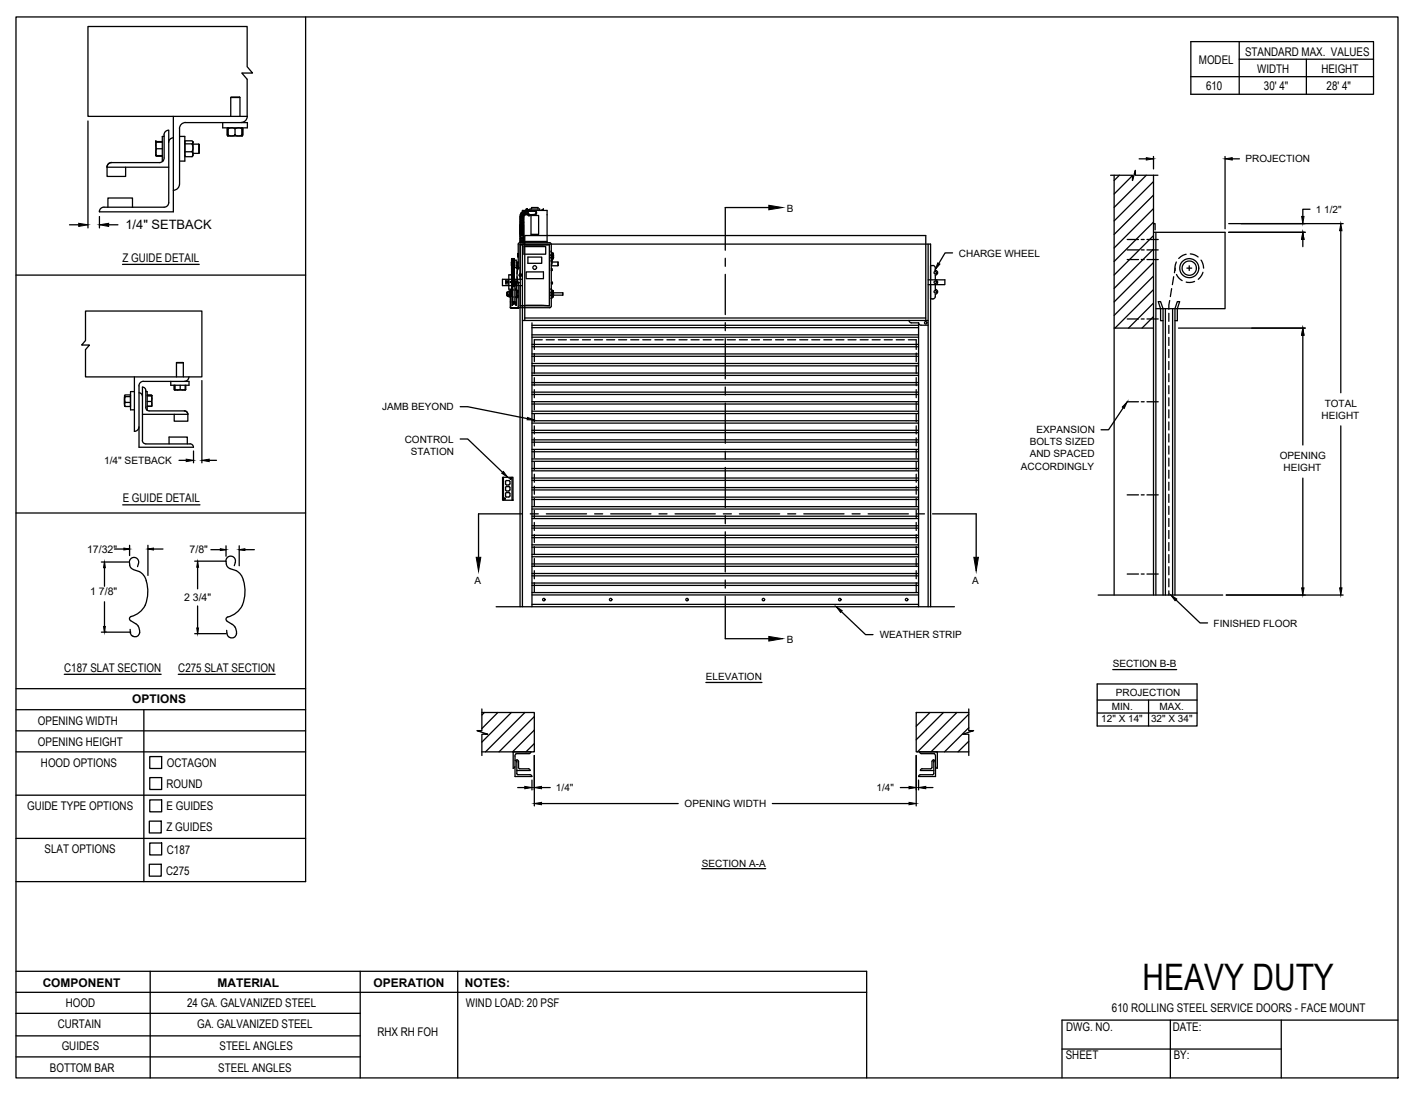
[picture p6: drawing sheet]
<svg xmlns="http://www.w3.org/2000/svg" width="279mm" height="216mm" viewBox="0 0 279 216" stroke-linecap="round" stroke-linejoin="round" font-family="sans-serif">
<!-- layer: ANNOTATIONS -->
<g fill="none" stroke="#000" stroke-width=".25">
<path d="M17.4 23.9v21.1M224.8 31.3h1.4M227.6 30.9v2.4M241.7 30.9v14.2M243.1 31.3h1.5M13.7 44.4h1.8M19.6 42.7v2.3M21.4 44.4h1.9M188 49.9h-1.5l-1.2 2.1M242.4 45.8h15.1M242.4 44.1h22.6M257.1 47.3v1.4"/>
<path d="M258.5 41.3h-1.4v1.4M264.6 45.5v32M39.8 75.1v16.2M232.5 64.7h25M257.1 66.2v21.6M35.3 90.8h1.4M38.2 89v2.3M41.3 90.8h1.4M90.8 80.3h1.5l11.8 2.3M90.8 86.6h1.5l6.9 6.6M221.6 80.5l-2.9 4.3h-1.4M257.1 94.4v21.6"/>
<path d="M264.6 84.1v31.9M20 110.9h5.4M20.6 110.9v4.8M20.6 118.8v6M22.6 108.4h3M25.6 107.6v2M29.2 107.6v6M29.2 108.4h3M38.4 110.7h6.2M39 110.7v5.5M39 119.6v5.5M41.6 108.5h3"/>
<path d="M44.6 107.7v2.1M47.2 107.7v4M47.2 108.5h3M232 118.4l4.8 4.5h1.5M242 117.4h23M20 124.8h5.8M38.4 125.1h6.2M139.3 134.7h11M166 120.7l4.8 4.5h1.5M216.5 135h19.7v8.3h-19.7zM216.5 138.2h19.7M219.6 132.1h12.6"/>
<path d="M226.6 138.2v5.1M102.2 155.4h1.3M105 153.9v2M105.4 149.1v9.9M106.8 155.4h1.8M106.8 158.6h27M152.4 158.6h27M177.7 155.4h1.7M180.8 149.1v9.9M181.3 153.9v2M182.7 155.4h1.4M216.5 140.7h19.7"/>
<path d="M138.5 171.4h12.6"/>
</g>
<!-- layer: RHX LH F.O.H. -->
<g fill="none" stroke="#000" stroke-width=".25">
<path d="M219.1 34.6h4.4v1l.5-2v1h4.5M219.8 34.6v82.8M220.9 34.6l-1.1 1M223.5 34.6l-3.7 3.7M224 34.1l-.2 .2M226.2 34.6l-6.4 6.3M227.6 35.8l-7.8 7.8M227.6 38.5l-7.8 7.8M227.6 34.6v82.8M99.8 55.6h.6M99.8 55.8h.6M100 57.8v.5"/>
<path d="M100 57.8h.1M100 58.3h.1M100.2 58.4h.1M100.2 58.3l.1 .1M100.2 58.4h.1zM100.3 58.4h.1M100.4 58.4h.1M100.4 55.3h-.6v.7h.6M100.5 57.6h-.4v.8h.4M100.5 57.4v1.2h.2M100.5 57.4h.2M100.5 57.4v1.2"/>
<path d="M100.6 54.3h-.2v2.8h.6M100.7 55.6h.1v.1h-.1zM100.7 59.6h.1M100.8 57.6v.9M100.8 58.5h.1M100.8 57.6h.1M100.8 54.2h-.2M100.8 54.3h.1M100.9 57.9v.2M100.9 57.6h.1M100.9 58.4h.1M100.9 51.8h.2v.2v-.1"/>
<path d="M100.9 51.1l.2 .2M100.9 52.9h.1M100.9 52.2h.1M100.9 52.1h.1M100.9 52.6h.1M100.9 51.5h.1M100.9 51.4h.1M100.9 53h.6M100.9 52.7h.1M100.9 52.8h.1M100.9 51.3h.1M100.9 53.3h.6"/>
<path d="M100.9 53.7h.6M100.9 53.6h.1M100.9 53.9h.6M100.9 53.9h.1M100.9 54h.1M100.9 51.7h.1M100.9 55.1l.1 .1M100.9 57.3h.1M100.9 57.4h.1M100.9 53h.1M100.9 53.7h.1M101 52.3l.1 .2h-.2"/>
<path d="M101 51.4l.1 .2M101 51.7l-.1 .8v-.3M101 52.7h.4v.2M101 51.3h.5M101 57.6v-6.6h.5v8.5M101 52.5v.7M101 51.1l-.1 1.1M101 53.2v.2M101 57.4h.1M101 57.5h.1M101 57.3h.1M101 55.9h.1"/>
<path d="M101 56.3h.1M101 56.6h.1M101 56.8h.1M101 57h.1M101 57.6h.1M101 58.4v.1M101 58.4h.1M101 58.5h.1M101 56l-.1 .2 .1-.1M101 56.2l-.1 .2M101 56.5v.1M101 56.7v.2"/>
<path d="M101 56.9l-.1 .2M101 57.2h-.1l.1 .4M101.1 55.8l-.1 4.4 .1-4.4v.3M101.1 52.7l-.1 .2M101.1 53l-.1 .1M101.1 53.3l-.1 .1M101.1 53.5l-.1 .1M101.1 53.7l-.1 .1M101.1 53.9l-.1 .1M101.1 54.2l-.1 .1M101.1 54.4l-.1 .1M101.1 54.6l-.2 .2v-.2h.6"/>
<path d="M101.1 54.9l-.1 .1M101.1 55.1l-.1 .1M101.1 55.3l-.1 .1M101.1 55.5l-.1 .1M101.1 51.9h.1M101.1 52.4h.3M101.1 52.7h.1M101.1 55.9h.2v.4M101.1 52.4h.1M101.1 51.6h.1M101.1 52.7l.2 .1M101.1 56.2l.2 .2"/>
<path d="M101.1 51.9v.1M101.1 52.3v.1M101.1 53l.2 .1zM101.1 57.2h.1M101.1 59.9v.1M101.1 56.1v.1M101.2 51.8h.1M101.2 53.1h.1M101.2 58.6h.1M101.2 51.8l-.1 .1M101.2 52.8h.1M101.2 57.2l.1 .1"/>
<path d="M101.3 58.6l-.2 .1M101.3 60l-.2 .2M101.3 51.8v.1M101.3 52.3h-.1M101.3 52.3v.1M101.3 53.1h.1M101.3 53h.1M101.3 56h.2M101.3 59.5l-.2 .2M101.3 51.9v.1M101.3 52.7v.1M101.3 52.3h.1"/>
<path d="M101.3 52.4h.1M101.3 51.6h.1M101.3 59.8v.2M101.3 51.9h.1M101.3 52.7h.1M101.3 56.4h.1M101.4 59.6h-.1M101.4 51.8v.2h-.4M101.4 51.4v.2h-.5M101.4 59.7l-.1 .1M101.4 56.4l.1 .1M101.4 51.2v.1"/>
<path d="M101.4 52.3v.2M101.4 53v.1M101.4 53.3v.1M101.4 53.5v.1M101.4 53.7v.1M101.4 53.9v.1M101.4 54.2v.1M101.4 54.4v.1M101.4 54.6v.1M101.4 54.9v.1M101.4 55.1v.1M101.4 55.3v.1"/>
<path d="M101.4 55.5v.1M101.4 55.8v.1M101.4 56v.1M101.4 56.2v.1M101.5 59.5v.1M101.5 56.5h.1M101.5 59.6h-.1M101.5 59.5l-.1 .1M101.5 56.4v.1M101.5 59.6h.1M101.5 51.4h.4v1.4h-.4M101.5 52.9h.1"/>
<path d="M101.5 52.2h.1M101.5 52.1h.1M101.5 51.8h.1M101.5 51.7h.1M101.5 52.6h.1M101.5 52.5h.1M101.5 51.5h.1M101.5 52.8h.1M101.5 51.3h.1M101.5 51.1h.1M101.5 53.2h.1M101.5 53.4h.1"/>
<path d="M101.5 53.6h.1M101.5 53.9h.1M101.5 54.1h.1M101.5 54h.1M101.5 54.3h.1M101.5 54.5h.1M101.5 54.8h.1M101.5 55h.1M101.5 55.2h.1M101.5 55.5h.1M101.5 55.7h.1M101.5 55.9h.1"/>
<path d="M101.5 56.2h.1M101.5 53h.1M101.5 53.7h.1M101.5 54.4h.1M101.5 56.4h.1M101.5 55.3h.5M101.5 55.8h.7M101.5 53.5h-.6l.1 .6M101.5 54.2h-.6l.1 .1M101.5 54.4h-.6l.1 .1M101.5 54.9h-.6l.1 .1M101.5 55.3h-.6l.1 .2"/>
<path d="M101.5 55.8h-.6l.1 .1M101.5 56.2h-.2l.1 .2M101.5 56h.1M101.6 59.7v.1M101.6 56.2l-.1 .3M101.6 59.8v.2M101.6 59.5l.2 .2M101.6 56v.3M101.6 58.6h.1M101.7 57.2l-.1 .1M101.7 57.2h.1M101.7 58.6l.1 .1"/>
<path d="M101.8 56.2l-.2 .2M101.8 59.9v.1M101.8 56.1v.1M101.8 55.9l-.2 .1M101.8 56.2h.1M101.8 55.8l.1 4.4-.3-.2M101.8 55.8v.3M101.8 55.8v4.4M101.9 51.7h.4M101.9 52.5h.1M101.9 57.3h.1v1.5h-.1M101.9 56h.4"/>
<path d="M102 52.9h.2zM102 58.7h.1M102 57.3h.2zM102 58.3h.2M102 57.8h.2M102 57.6h.3M102 57.4h.3M102 58.7h.2M102 54.6l.1 .8M102 52.9l.1-1.1 .1 1.1h-.2M102 52.9v1.1M102.1 51.8h.2"/>
<path d="M102.2 53h.1M102.2 53l.1-.2-.3 1.5 .3 1.5M102.2 58.7h-.2M102.2 52.9v.3M102.2 57.3v.1M102.2 57.6v.2M102.2 58.3v.4M102.2 51.9h.1M102.2 58.4h.1M102.2 58.6h.1M102.2 57.8h.1M102.2 58.3h.1"/>
<path d="M102.2 52.5h.1M102.2 50.5h.1M102.2 50.2h.1M102.2 55.6h-1.3l.1 .1M102.2 50.7h.1M102.2 52.8h.1M102.2 52.9h.1M102.2 50.1v.6l.1-.2M102.2 53v.1M102.2 52.8v.1M102.2 50.1v.1M102.3 50.2l-.1 .3"/>
<path d="M102.3 52.8l.3 .1M102.6 55.8h-.3v4.7l.1 .2h6.2l.2-.3v-2M102.6 54.3h.2M102.6 54.3h.1M102.6 54.3l.1-.1 .1 .1M102.6 55.1v-6.9h81v7M102.6 56.4v63.3M102.6 48.3l2.9 .1 2.9-.1M102.6 54.1l-.2 .2 .2 .2M102.6 46.4l.6-.1 .1 .3a.35 .35 0 0 0-.3-.3 .35 .35 0 0 0-.4 .3zM102.6 46.4a.35 .35 0 0 1 .4-.3 .35 .35 0 0 1 .3 .3M102.6 46.2a.35 .35 0 0 1 .4-.3 .35 .35 0 0 1 .3 .3"/>
<path d="M102.6 46a.35 .35 0 0 1 .4-.3 .35 .35 0 0 1 .3 .3M102.6 45.1a.35 .35 0 0 1 .4-.4 .35 .35 0 0 1 .3 .4M102.6 44.9a.35 .35 0 0 1 .4-.4 .35 .35 0 0 1 .3 .4M102.6 44.7a.35 .35 0 0 1 .4-.4 .35 .35 0 0 1 .3 .4M102.6 43.9l.1 .1M102.6 47.1v.1M102.6 47.8v.1M102.6 47.3v.1M102.6 47.5v.1M102.6 43.1v.1M102.6 42.9v.1M102.6 43.4v.1"/>
<path d="M102.6 43.6v.2M102.6 42.7v.1M102.7 47.9h.1M102.7 46.8a.33 .33 0 0 1 .3-.3 .33 .33 0 0 1 .3 .3M102.7 45.8h-.1a.35 .35 0 0 1 .4-.3 .35 .35 0 0 1 .3 .3M102.7 45.6h-.1a.35 .35 0 0 1 .4-.3 .35 .35 0 0 1 .3 .3M102.7 45.4h-.1a.35 .35 0 0 1 .4-.3 .35 .35 0 0 1 .3 .3M102.7 45.2l-.1 .1a.35 .35 0 0 1 .4-.4 .35 .35 0 0 1 .3 .4M102.7 44.4l-.1 .1a.35 .35 0 0 1 .4-.4 .35 .35 0 0 1 .3 .4M102.7 44.3l-.1-.1a.37 .37 0 0 1 .4-.2 .37 .37 0 0 1 .3 .3M102.7 54.6h.1M102.7 54.1h.1"/>
<path d="M102.7 46.9h.6M102.7 46.8a.33 .33 0 0 1 .3-.2 .33 .33 0 0 1 .3 .2M102.7 46.3h.1M102.7 46.3a.36 .36 0 0 1 .3-.2 .36 .36 0 0 1 .3 .3M102.7 46.1h.1M102.7 46.1a.36 .36 0 0 1 .3-.1 .36 .36 0 0 1 .3 .2M102.7 46h.1M102.7 46a.38 .38 0 0 1 .6 0M102.7 45.8h.1M102.7 45.8a.36 .36 0 0 1 .3-.2 .36 .36 0 0 1 .3 .2M102.7 45.6h.1M102.7 45.6a.36 .36 0 0 1 .3-.2 .36 .36 0 0 1 .3 .2"/>
<path d="M102.7 45.4h.1M102.7 45.4a.36 .36 0 0 1 .3-.2 .36 .36 0 0 1 .3 .2M102.7 45.2h.1M102.7 45.2a.36 .36 0 0 1 .3-.2 .36 .36 0 0 1 .3 .2M102.7 45h.1M102.7 45a.36 .36 0 0 1 .3-.2 .36 .36 0 0 1 .3 .2M102.7 44.8h.1M102.7 44.8a.36 .36 0 0 1 .3-.2 .36 .36 0 0 1 .3 .3M102.7 44.6h.1M102.7 44.6a.38 .38 0 0 1 .6 0M102.7 44.4h.1M102.7 44.4a.36 .36 0 0 1 .3-.2 .36 .36 0 0 1 .3 .3"/>
<path d="M102.7 43.9h.6M102.7 44h.6M102.7 42.8h.6M102.7 42.7h.6M102.7 42.8v.1M102.7 43v.2h.6v-.2M102.7 43.3v.1h.6v-.1M102.7 43.7v-.2h.6v.2M102.7 43.8v.1M102.7 44v.1M102.7 44.2v.1M102.7 44.8v.1"/>
<path d="M102.7 46.1v.1M102.7 46.3v.1M102.7 46.9v.2h.6v-.2M102.7 47.2v.1M102.7 47.4v.2M102.7 48.3v5.8M102.7 54.5v5.8M102.7 48.3h5.7M102.7 47.2h.6M102.7 47.4h.6M102.7 47.3h.6M102.7 47.6h5.3"/>
<path d="M102.7 47.6h.6M102.7 43.3h.6M102.7 42.9h.6M102.7 43h.6M102.7 43.7h.6M102.7 43.8h.6M102.7 42.4l-.1 .3M102.7 46.8v.2M102.7 42.4h.1M102.7 42.4l.6 .3M102.7 42.3v.1M102.7 42.4l.7 .2"/>
<path d="M102.8 54.3l-.2 .1M102.8 54.3h.1M102.8 42.1l-.1 .2M102.8 42.1h.1M102.8 42.1l.6 .4M102.9 42.1l.5 .4-.1 .1M103.1 41.9l-.3 .2M103.1 41.9h.1M103.1 41.9l.4 .5M103.1 48.2v71.5M103.1 55.1h-4v1.3h4M103.2 41.8l.2-.1 .2 .7"/>
<path d="M103.2 41.8l-.1 .1M103.2 41.8l.3 .6M103.2 46.8l.1 .2M103.3 44.2l-.5-.1-.1 .1M103.3 47.1v.1M103.3 47.8v.1M103.3 47.3v.1M103.3 47.5v.3h-.6v-.2M103.3 43.1v.1M103.3 42.9v.1M103.3 43.4v.1M103.3 43.6v.2"/>
<path d="M103.3 42.6v.1M103.3 42.7v.1M103.3 47.9h.1M103.3 43.9v.1M103.3 42.8v.1M103.3 43.8v.1M103.3 44v.1M103.3 44.6v.1M103.3 46h.1M103.3 47.2v.1M103.3 47.4v.2M103.4 48.7h4.3v1.5h-4.3z"/>
<path d="M103.4 42.4h.1M103.5 41.7h-.1M103.5 41.7l.2 .6M103.5 42.4h-.1M103.6 42.3l-.1 .1M103.7 42.3l-.1 .1M103.7 42.3h.1M103.7 41.7h.1M103.7 41.7h-.2M103.7 41.7v.6M103.8 42.3h.1M103.8 41.7h.1"/>
<path d="M103.8 41.5h.3M103.8 41.7v.6M103.8 53.7h3.4v1.3h-3.4zM103.8 41.4h.1M103.8 41.4h.3M103.9 42.3h.1M103.9 41.7h.1M103.9 41.4h.1M103.9 41.7v.6M104 41.4h.1M104 42.3h.2M104 41.7v.6"/>
<path d="M104.1 41.4h.1M104.1 41.4v.1M104.2 50.7h2.7v1.3h-2.7zM104.2 42.4h.1M104.2 41.6h.1M104.2 41.6v.8M104.2 42.4l.2 .2 .2-.2M104.2 41.6l.2-.2 .2 .2M104.2 41.5h-1.1v.3M104.3 42.4h.1M104.3 42.4l.1 .1M104.3 41.6h.1"/>
<path d="M104.3 42.4l.2 .1M104.3 42.3l.1 .2v-.2M104.4 42.5h.1M104.4 42.4l-.1 .1M104.4 41.6h-.1M104.4 41.5l-.1 .1M104.4 41.6h.1M104.4 42.4v.1M104.4 41.5h.1M104.4 42.4h.1M104.4 41.5v.1M104.4 41.7v-.3l-.1 .3h-.3"/>
<path d="M104.5 42.4l-.1 .1M104.5 42.4h.7M104.5 41.6h-.1M104.6 41.5h3.4v6.4M104.6 41.6l.6 .1M104.6 42.4h.2zM104.6 41.6l-.1 .1M104.6 41.5v-.2h1.9v.2M104.8 42.5h1.5v3.7h-1.5zM104.8 41.6l.7 .1a.35 .35 0 0 1 .4 .3 .35 .35 0 0 1-.4 .4M104.8 41.6l.7 .1a.31 .31 0 0 1 .3 .3 .31 .31 0 0 1-.3 .3l-.7 .1M104.9 41.3v-.3h1.3v.3"/>
<path d="M105.4 41.7a.37 .37 0 0 1 .5 .3 .37 .37 0 0 1-.4 .4M105.4 42.4h.1M105.5 42.4h-.7M105.6 41.7a.32 .32 0 0 1 .2 .3 .32 .32 0 0 1-.2 .3M106.9 41.5h.4M107 41.4h.1M107 41.4h.2M107.1 41.5h.1M107.2 41.4h.1M107.2 41.5h.1M107.2 41.4v.1M108.4 48.3v12"/>
<path d="M108.7 57.8h.1M108.7 50.8h.5zM108.7 57.8h.5M108.7 57.7h.5M108.7 58.4h.5M108.7 50.9h.5M108.7 50.3h.5M108.8 50.4h.4h-.4M108.8 57.1h.1M108.8 49.7h.1M108.8 57.8h.1M108.8 57.8h.2"/>
<path d="M108.8 50.8h.1M108.8 58.3h.1M108.8 50.4h.1M108.8 50.4h.2M108.8 57.1l.4 .6M108.8 58.9h.1M108.8 51.5h.1M108.8 50.3v-2.1l-.2-.3h-6.2l-.1 .3v4.6M108.8 53h.1M108.8 53.4h.1M108.8 55.7h.2M108.8 58.3h2.2"/>
<path d="M108.8 50.4v.4M108.8 50.9v6.8M108.8 57.8v.5M108.8 49.7l.4 .6M108.8 57.1l.3 .5M108.8 49.7l.3 .5M108.8 53.1h.1M108.8 52.5h1.3M108.9 53.1l-.1 .2M108.9 53v.4M108.9 53v.1M108.9 53.3v.1"/>
<path d="M108.9 58.3h.1M108.9 50.7v.1M108.9 58.2v.1M108.9 50.5v.3v-.3M108.9 57.9l.1 .4M108.9 50.7l.1 .1M108.9 57.3h.2M108.9 51.3v.7l-.1 .3M108.9 51.7h1.2v.8v-.8M108.9 58.7h.2zM108.9 50.8h.1M108.9 50.4v.1"/>
<path d="M108.9 57.8v.1M109 50.4l-.1 .1M109 57.8l-.1 .1M109 55.7v.3h-.2M109 55.7v.3M109 58.3h-.2M109 50.8h.1M109 57.8h.1M109.1 57.3v.2M109.1 58.5v.2M109.1 57.6h.1M109.1 50.2h.1"/>
<path d="M109.1 58.4h.1M109.1 57.6l.1 .1M109.1 57.8h-.1M109.1 50.4h-.1M109.2 58.3h-.4M109.2 51l-.4 .5M109.2 58.5l-.4 .4M109.2 57.6h.1M109.2 50.2h.1M109.2 51h-.1M109.2 58.4h-.1M109.2 50.3h.1"/>
<path d="M109.2 58.4h.1M109.2 50.9h.1M109.2 50.3v.6M109.2 57.7v.7M109.2 57.8h1.8M109.2 58.4l-.4 .5M109.2 50.9l-.4 .6M111 57.8h.1M111 57.8v.5M111 58.2v.1M183.1 55.2h3.3v1h-3.3M183.1 48.2v71.5"/>
<path d="M183.6 52.4l.7 .1 .2 .1v.7a.48 .48 0 0 1 .5 .5 .48 .48 0 0 1-.4 .5l-.1 .9a.48 .48 0 0 1 .5 .5 .48 .48 0 0 1-.4 .5l-.1 .9a.48 .48 0 0 1 .5 .5 .48 .48 0 0 1-.4 .5l-.1 .7-.2 .1-.7 .1zM183.6 56.2v63.5M222.4 47.3h2.2M222.4 49.3h2.2M222.4 51.2h2.2M225.2 47.3h.6M225.2 49.3h.6M225.2 51.2h.6M226.3 47.3h2.2M226.3 49.3h2.2M226.3 51.2h2.2M227.6 45.8h14.1v15.1h-13.6"/>
<path d="M227.6 44.1h.3v1.3M227.6 41.2l-7.8 7.7M227.6 43.8l-7.8 7.8M227.6 46.5l-7.8 7.8M227.6 49.1l-7.8 7.8M227.6 51.8l-7.8 7.8M227.6 54.5l-7.8 7.8M227.6 57.2l-7.6 7.5M227.6 59.8l-4.9 4.9M228.1 45.8v71.6M230.8 59.3l-.2 1.7M231.2 57l-.3 1.5"/>
<path d="M231.6 54.6l-.3 1.6M231.9 52.9l-.2 .9M232.1 51.7l-.3 1 .1 .7M232.1 54.2l.5 .7 .7 .5M234 50.2l-.6 .2-.8 .6M234.2 52.9h.9M234.7 52.5v.9M234.9 50.1l.8 .2 .7 .4M235.7 55.5l-.9 .3-.7-.1M237 51.3l.3 .7 .2 .9M237.4 53.7l-.3 .6-.7 .8M100.8 60.7h.1"/>
<path d="M100.8 60.7l-.1-3.5v3.5l.1 .1M100.9 60.8h1.4l-1.4 .1M102.6 60.3l2.9-.1 2.9 .1M102.7 60.3h5.7M103.1 63.2h80M103.5 63.2v-16.7h79.2v16.7M103.5 62.8h79.2M105 63.7v56M105 64.2h76.3M105 79.3h76.3M105 79.7h76.3M105 77.9h76.3"/>
<path d="M105 77.4h76.3M105 76h76.3M105 75.5h76.3M105 74.1h76.3M105 73.6h76.3M105 72.2h76.3M105 71.7h76.3M105 70.3h76.3M105 69.9h76.3M105 68.4h76.3M105 68h76.3M105 66.5h76.3"/>
<path d="M105 66.1h76.3M105 64.7h76.3M105.4 69.8v1.6M105.4 72.1v1.6M105.4 74.5v1.6M105.4 76.9v1.6M105.4 79.3v1.6M107 67.1h-1.6v1.9M107.8 67.1h1.6M110.2 67.1h1.6M112.5 67.1h1.6M114.9 67.1h1.6"/>
<path d="M117.3 67.1h1.6M119.7 67.1h1.6M122.1 67.1h1.6M124.5 67.1h1.5M126.8 67.1h1.6M129.2 67.1h1.6M131.6 67.1h1.6M134 67.1h1.6M136.4 67.1h1.5M138.7 67.1h1.6M141.1 67.1h1.6M143.5 67.1h1.6"/>
<path d="M145.9 67.1h1.6M148.3 67.1h1.6M150.6 67.1h1.6M153 67.1h1.6M155.4 67.1h1.6M157.8 67.1h1.6M160.2 67.1h1.6M162.6 67.1h1.5M164.9 67.1h1.6M167.3 67.1h1.6M169.7 67.1h1.6M172.1 67.1h1.6"/>
<path d="M174.5 67.1h1.6M176.8 67.1h1.6M179.2 67.1h1.6v1.9M179.4 63.2l.2 .4 .2 .1h1.5v56M180.8 69.8v1.6M180.8 72.1v1.6M180.8 74.5v1.6M180.8 76.9v1.6M180.8 79.3v1.6M181.3 63.7l.2 .4 .2 .1h1.4M219.8 64.7h7.8M222.4 62.9h2.2"/>
<path d="M222.4 79.3h2.2M225.2 62.9h.6M225.2 79.3h.6M226.3 62.9h2.2M226.3 79.3h2.2M227.6 62.5l-2.3 2.2M229.5 63.3h-.5v-2.4l-.5-1.4h.5l.5 1.4v56.5M230 60.9v56.5M230.6 61.8v1.6M230.6 64.2v1.6M230.6 66.6v1.6M230.6 69v1.6"/>
<path d="M230.6 71.4v1.5M230.6 73.7v1.6M230.6 76.1v1.6M230.6 78.5v1.6M231.4 60.9v56.5M231.8 63.3h.5v-2.4l.5-1.4h-.5l-.5 1.4v56.5M99.2 94.2h2v4.5h-2zM99.3 94.2v4.5M99.5 98.4h.1M99.6 98.3v.2zM99.6 98.4h.1M99.7 98.4h.1"/>
<path d="M99.7 95.5l.3 .2M99.7 96.7l.3 .2M100 94.8l-.3 .2 .1 .5M100 96l-.3 .2 .1 .5M100 97.2l-.3 .2 .1 .6 .2 .1M100 94.8h.4M100 96h.4M100 97.2h.4M100.4 94.8l.2 .2M100.4 96l.2 .2M100.4 97.2l.2 .2M100.6 95.5l-.2 .2h-.4"/>
<path d="M100.6 96.7l-.2 .2h-.4M100.6 97.9l-.2 .2h-.4M100.6 95.1v.4M100.6 96.2v.5M100.6 97.4v.5M100.7 94.4v.1M100.7 94.5h.1M100.7 94.4h.1M100.8 94.6h.1M100.8 94.5h.1M100.8 94.4v.1M101 94.2v4.5"/>
<path d="M105 100h76.3M105 98.6h76.3M105 98.1h76.3M105 96.7h76.3M105 96.2h76.3M105 94.8h76.3M105 94.3h76.3M105 92.9h76.3M105 92.5h76.3M105 91h76.3M105 90.6h76.3M105 89.2h76.3"/>
<path d="M105 88.7h76.3M105 87.3h76.3M105 86.8h76.3M105 85.4h76.3M105 84.9h76.3M105 83.5h76.3M105 83h76.3M105 81.6h76.3M105 81.2h76.3M105.4 81.7v1.5M105.4 84.1v1.5M105.4 86.4v1.6"/>
<path d="M105.4 88.8v1.6M105.4 91.2v1.6M105.4 93.6v1.6M105.4 95.9v1.6M105.4 98.3v1.6M180.8 81.7v1.5M180.8 84.1v1.5M180.8 86.4v1.6M180.8 88.8v1.6M180.8 91.2v1.6M180.8 93.6v1.6M180.8 95.9v1.6"/>
<path d="M180.8 98.3v1.6M222.4 97.7h2.2M225.2 97.7h.6M226.3 97.7h2.2M230.6 80.9v1.6M230.6 83.3v1.6M230.6 85.6v1.6M230.6 88v1.6M230.6 90.4v1.6M230.6 92.8v1.6M230.6 95.2v1.6M230.6 97.6v1.5"/>
<path d="M230.6 99.9v1.6M97.9 119.7h90.4M105 119.3h76.3M105 117.4h76.3M105 116.9h76.3M105 115.5h76.3M105 115.1h76.3M105 113.6h76.3M105 113.2h76.3M105 111.8h76.3M105 111.3h76.3M105 109.9h76.3"/>
<path d="M105 109.4h76.3M105 108h76.3M105 107.5h76.3M105 106.1h76.3M105 105.6h76.3M105 104.2h76.3M105 103.8h76.3M105 102.3h76.3M105 101.9h76.3M105 100.5h76.3M105.4 100.7v1.6M105.4 103.1v1.6"/>
<path d="M105.4 105.5v1.6M105.4 107.9v1.6M105.4 110.2v1.6M105.4 112.6v1.6M105.4 115v1.9M180.8 100.7v1.6M180.8 103.1v1.6M180.8 105.5v1.6M180.8 107.9v1.6M180.8 110.2v1.6M180.8 112.6v1.6M180.8 115v1.9"/>
<path d="M216.7 117.4h24.6M222.4 113.3h2.2M225.2 113.3h.6M226.3 113.3h2.2M230.6 102.3v1.6M230.6 104.7v1.6M230.6 107.1v1.6M230.6 109.5v1.5M230.6 111.8v1.6M230.6 114.2v1.6M230.6 116.6v.8M95.1 139.9v4.3h-1l2.1 .7h-1.1v4.2"/>
<path d="M191.2 139.9v4.3h.9l-2.1 .7h1.2v4.2M94.7 144.2l-.2 .1M95.1 140.6h10.3v7.8h-10.3M95.6 140.6l-.5 .5M98.2 140.6l-3.1 3.2M100.9 140.6l-5.8 5.9M101.6 150.1l.4 .3M101.8 148.7l-.2 .5v4h3.4M101.9 148.7h2.5M102 152.6l.2 .3h2.4M102 152.1h2.6M102.3 151.5l.2 .2"/>
<path d="M102.3 151.5v-1.2l-.3-.4v2.8M102.6 151.7h1.7M103.6 140.6l-7.8 7.8M104.3 151.7l.3 .4M104.4 148.7l.4-.3h-3.5v3.2l.3-.3M104.6 152.9l.3 .3M105.4 141.4l-6.9 7M105.4 144.1l-4.3 4.3M105.4 146.7l-1.6 1.7M180.8 140.6v.1M181.4 148.4l.4 .3h2.6l.1 .2 .1 .3v4h-3.3M181.5 148.4h3.5v3.2l-.4-.3"/>
<path d="M181.6 152.9l-.3 .3M181.6 152.9h2.4M181.6 152.1h2.7M182 151.7l-.4 .4M182 151.7h1.7M183.5 140.6l-2.7 2.7M183.9 151.5l-.2 .2M183.9 151.5v-1.2l.3-.4 .1 2.8M184.3 152.6l-.3 .3M184.6 150.1l-.4 .3M186.2 140.6l-5.4 5.4M188.8 140.6l-7.8 7.8"/>
<path d="M191.2 140.6h-10.4v7.8h10.4M191.2 140.9l-7.5 7.5M191.2 143.6l-4.8 4.8M191.2 146.3l-2.2 2.1"/>
<circle cx="102.7" cy="54.3" r=".16"/>
<circle cx="102.7" cy="54.3" r=".24"/>
<circle cx="105.5" cy="52.8" r=".37"/>
<circle cx="184.5" cy="57.6" r=".24"/>
<circle cx="184.5" cy="53.8" r=".24"/>
<circle cx="184.5" cy="55.7" r=".24"/>
<circle cx="234.7" cy="52.9" r="1.41"/>
<circle cx="234.7" cy="52.9" r="1.88"/>
<circle cx="182.7" cy="63.7" r=".24"/>
<circle cx="99.6" cy="98.4" r=".1"/>
<circle cx="100.7" cy="94.5" r=".1"/>
<circle cx="107.3" cy="118.3" r=".24"/>
<circle cx="120.5" cy="118.3" r=".24"/>
<circle cx="135.6" cy="118.3" r=".24"/>
<circle cx="150.6" cy="118.3" r=".24"/>
<circle cx="165.7" cy="118.3" r=".24"/>
<circle cx="178.9" cy="118.3" r=".24"/>
</g>
<path d="M180.8 69.8h.1" fill="none" stroke="#000" stroke-width=".2"/>
<!-- layer: ANNOTATIONS -->
<g fill="#000" stroke="#000" stroke-width=".2">
<path d="M226.2 31.1l1.4 .2-1.4 .3zM241.7 31.3l1.4-.2v.5zM15.5 44.1l1.9 .3-1.9 .3zM19.6 44.4l1.8-.3v.6zM185 51.9l.5 .2-1 1.1zM257.1 45.8l.2 1.5h-.5zM256.8 42.7h.5l-.2 1.4zM264.6 44.1l.2 1.4h-.5zM257.1 64.7l.2 1.5h-.5zM36.7 90.6l1.5 .2-1.5 .3zM39.8 90.8l1.5-.2v.5zM99.3 93l.9 1.2-1.2-.8z"/>
<path d="M104.1 82.4l1.3 .5-1.4-.1zM222.4 79.3l-.6 1.3-.4-.3zM20.6 110.9l.2 1.1h-.4zM24.4 108.2l1.2 .2-1.2 .1zM29.2 108.4l1.1-.2v.3zM39 110.8l.2 1.2h-.4zM43.5 108.3l1.1 .2-1.1 .1zM47.2 108.5l1.1-.2v.3zM231 117.4l1.2 .8-.3 .4zM256.8 116h.5l-.2 1.4zM264.3 116h.5l-.2 1.4zM20.4 123.6h.4l-.2 1.2z"/>
<path d="M38.8 123.9h.4l-.2 1.2zM165 119.7l1.2 .8-.3 .4zM103.5 155.2l1.5 .2-1.5 .3zM105.4 155.4l1.4-.2v.5zM105.4 158.6l1.4-.3v.5zM179.4 155.2l1.4 .2-1.4 .3zM179.4 158.3l1.4 .3-1.4 .2zM181.3 155.4l1.4-.2v.5z"/>
</g>
<!-- layer: SECTION CUTS -->
<g fill="none" stroke="#000" stroke-width=".25">
<path d="M143.1 51v1.6M143.1 54.1v8M151.7 41h-8.6v8.4M143.1 63.7v1.6M143.1 66.8v8M143.1 76.4v1.6M143.1 79.5v8M143.1 89.1v1.6M143.1 92.2v8M103 101.4h-8.6v8.6M104.6 101.4h1.6M107.8 101.4h7.9"/>
<path d="M117.3 101.4h1.6M120.5 101.4h7.9M130 101.4h1.6M133.2 101.4h7.9M142.7 101.4h1.6M143.1 101.8v1.6M143.1 104.9v8M143.1 114.5v1.6M143.1 117.6v8.4h8.6M145.9 101.4h7.9M155.4 101.4h1.6M158.6 101.4h7.9"/>
<path d="M168.1 101.4h1.6M171.3 101.4h7.9M180.8 101.4h1.6M184 101.4h8.6v8.6"/>
</g>
<path d="M151.7 40.5l2.7 .5-2.7 .4zM94 110h.9l-.5 2.7zM192.2 110h.9l-.5 2.7zM151.7 125.6l2.7 .4-2.7 .5z" fill="#000" stroke="#000" stroke-width=".2"/>
<!-- layer: DETAILS -->
<g fill="none" stroke="#000" stroke-width=".25">
<path d="M17.4 5.2h31.4v8l1 1.2h-2.1l1.1 1.2v7.4h-31.4zM45.5 19.2h1.8v3.8M45.5 19.2v3.8M45.5 19.2h1.8M22 32.1a.92 .92 0 0 0-.9 .9h12.2M30.8 30.7h.1M30.8 28h.1M30.8 30.7h1.2M30.9 30.7h1.1M32 28h-1.2M32 27.9l-1.2 .1M32 29.4h-1.1l-.1 .6 .1 .7h1.1"/>
<path d="M32 28h-1.1l-.1 .7 .1 .7M32 28h-1.2v2.7h.1M32.4 26.6a.92 .92 0 0 1 .9-.9v14.3M32.4 26.6v4.6a.92 .92 0 0 1-.9 .9h-9.5a.88 .88 0 0 0-.9 .8v1.9h3.7v-1.8M32.4 26.9h-.4v4.9h.2M33.3 40a.92 .92 0 0 1-.9 .9M34.2 27.2a.92 .92 0 0 0-.9 .9M34.2 23v18.8h-14.6M35.4 26.9h1.1v4.9h-1.1M36.5 30.7h.1M36.5 28h.1M36.5 28.4h1.4l.2 .8-.2 .8h-1.4"/>
<path d="M37.9 28.4l.2-.3-.2-.3h-1.4v3.1h1.4l.2-.5-.2-.4M38 27.9l.1 .1v2.7l-.2 .2M38.1 28.4h1.1M38.1 30.3h1.1M39.2 28.4l.1 .1v1.7l-.1 .1M39.2 28.4v1.9M43.9 24.2v1h4.9v-1h-12.2a1.19 1.19 0 0 0-1.2 1.2v10.9a1.22 1.22 0 0 1-1.2 1.2M44.8 26.6l.2 .2M44.8 25.4l.2-.2v.2M44.9 26.6l.1 .2M44.9 25.4v1.3M45 26.6v.2"/>
<path d="M45 25.3l-.1 .1M45 25.4l.7-.2 .7 .2v1.2l-.7 .2-.7-.2zM45 26.6v.2h2.7M45 26.7v-1.4l-.1 .1 .1 1.3M46.4 25.4l.7-.2 .6 .2M46.4 26.6l.7 .2 .6-.2v-1.4l.1 1.6M47.7 26.6v.2M47.8 25.3l.1 .1-.1 1.4M47.8 25.3l.1 .1v1.2l-.1 .2M48.8 23a1.22 1.22 0 0 1-1.2 1.2M21.3 40.9v-1.8h4.8v1.8M32.4 40.9h-11.9a.92 .92 0 0 0-.9 .9"/>
<path d="M16.9 61.4h22.9v13h-22.9v-5.4l.8-.9h-1.6l.8-.9zM24.6 79.7h.1M24.6 78.4v.1M24.6 78v2.1l.1 .1M24.7 78.3l-.1-.2 .1-.2h1v2.3h-1l-.1-.4 .1-.4M25.7 78.3h-1l-.1 .5 .1 .6h1M25.7 78.1h.1M26.5 77.3h-.7v3.6h.7M26.5 74.4v10.7M27.4 77.5a.67 .67 0 0 1 .7 .7M28.3 75.2a.87 .87 0 0 0-.9 1v12.1h10.8a.63 .63 0 0 0-.7-.7h-8.7a.67 .67 0 0 1-.7-.7M28.3 75.3h9v.7h-3.6v-.7"/>
<path d="M28.8 77.3h.2v3.6h-.1M29 78.1h.9l.1 .6-.1 .5h-.9M29 78l1 .1M29.9 79.2v1h-.9M30 78.1h-.1M30 78.1v2l-1 .1M34.3 76v.9l.2 .1M34.4 76.9l.1 .1M34.5 76v1M34.5 76v.9l.5 .1 .6-.1v-.9M34.5 76.9l2 .1M34.8 71.6v2.8"/>
<path d="M34.8 71.6h1.4M36.2 71.6v2.8M36.5 76v.9h-.9M36.5 76.9v.1M36.7 76v.9h-.2M36.7 76.9l-.2 .1M37.3 74.4a.9 .9 0 0 1-.9 .9M25.7 80.1h.1M27.4 84.2a.9 .9 0 0 1-.9 .9M28.1 81.8h9M28.8 80.4a.67 .67 0 0 0 .6 .7h7a.65 .65 0 0 1 .7 .6v1.4h-2.7v-1.3M28.8 80.4v-3.3a.67 .67 0 0 0-.7-.7v10.5"/>
<path d="M30 80.1l-.1 .1M33.4 87.6v-1.3h3.6v1.3M36.4 81.1a.67 .67 0 0 1 .6 .7M25.6 111.5a1.07 1.07 0 0 0 .7 .9M26.3 112.4l1.2 .4M27.3 111.2a.92 .92 0 0 0-.8-1.2 .92 .92 0 0 0-1 1l.1 .5M27.3 111.2l-.2 .6M27.5 112.8a3.4 3.4 0 0 1 1.6 3.2 5.2 5.2 0 0 1-2.1 5.2l-1.3 .5-.1 .5 .2 .3M44.6 110.8a.94 .94 0 0 1 1-1 .94 .94 0 0 1 .8 1.2l-.2 .6M44.6 110.8a1.31 1.31 0 0 0 .8 1.4 3.2 3.2 0 0 1 2.8 3 5.6 5.6 0 0 1-2.1 6.1l-1.3 .6-.2 .4 .2 .3M25.7 124.2a1.39 1.39 0 0 0 .3 1.2M25.8 122.5l1 .6a1.96 1.96 0 0 1 .8 1.8"/>
<path d="M26 125.4l.3 .2M27.5 124.9a.88 .88 0 0 1-1.2 .7M44.8 122.6l1.2 .7 .3 .4M46.4 123.7a1.34 1.34 0 0 1-.5 2.2 1.12 1.12 0 0 1-1.2-1.5"/>
</g>
<!-- layer: ANNOTATIONS -->
<path d="M20.6 123.6h.1M20.9 124.8h.1M39 125.1h.1" fill="none" stroke="#000" stroke-width=".2"/>
<!-- layer: TITLE BLOCK -->
<g fill="none" stroke="#000" stroke-width=".25">
<path d="M3.2 3.3h272.6v209.4h-272.6zM60.3 3.3v170.7h-57.1M235 8.2h36v10.4h-36zM235 15.1h36M244.5 11.7h26.5M244.5 8.2v10.4M3.2 54.3h57.1M24.2 52.2h15.1M24.2 99.6h15.3M3.2 101.2h57.1M3.2 135.9h57.1M12.7 133.1h19.1"/>
<path d="M35.2 133.1h19.1M3.2 140.1h57.1M3.2 144.2h57.1M3.2 148.4h57.1M3.2 156.9h57.1M28.4 140.1v33.9M29.5 149.3h2.4v2.4h-2.4zM29.5 153.5h2.4v2.3h-2.4zM29.5 157.9h2.4v2.3h-2.4zM3.2 165.5h57.1M29.5 162.1h2.3v2.3h-2.3zM29.5 170.6h2.3v2.3h-2.3z"/>
<path d="M29.5 166.4h2.4v2.3h-2.4zM3.2 200h67.9M3.2 195.8h167.8M3.2 191.7h167.8v21M29.6 191.7v21M71.1 191.7v21M90.3 191.7v21M3.2 208.6h67.9M3.2 204.4h67.9M209.6 207h43.2M230.9 201.3v11.4M252.8 201.3v11.4"/>
<path d="M275.8 201.3h-66.2v11.4"/>
</g>
<!-- layer: 0 -->
<path d="M257.8 11.7v6.9" fill="none" stroke="#000" stroke-width=".25"/>
<text font-size="7.2" x="225.4" y="195.5">HEAVY DUTY</text>
<text font-size="2.5" x="24.7" y="45.3">1/4&quot; SETBACK</text>
<g font-size="2.4">
<text x="245.7" y="11.1">STANDARD MAX. VALUES</text>
<text x="236.6" y="12.7">MODEL</text>
<text x="238" y="17.8">610</text>
<text x="248.1" y="14.4">WIDTH</text>
<text x="249.4" y="17.8">30' 4&quot;</text>
<text x="260.7" y="14.4">HEIGHT</text>
<text x="261.8" y="17.8">28' 4&quot;</text>
<text x="24.2" y="51.7">Z GUIDE DETAIL</text>
<text x="24.2" y="99.1">E GUIDE DETAIL</text>
<text x="12.7" y="132.6">C187 SLAT SECTION</text>
<text x="35.2" y="132.6">C275 SLAT SECTION</text>
<text x="7.5" y="143">OPENING WIDTH</text>
<text x="26.1" y="138.8">OPTIONS</text>
<text x="7.5" y="147.2">OPENING HEIGHT</text>
<text x="8.1" y="151.3">HOOD OPTIONS</text>
<text x="32.9" y="155.5">ROUND</text>
<text x="32.9" y="151.4">OCTAGON</text>
<text x="5.4" y="159.9">GUIDE TYPE OPTIONS</text>
<text x="32.9" y="159.9">E GUIDES</text>
<text x="32.9" y="164.1">Z GUIDES</text>
<text x="8.8" y="168.4">SLAT OPTIONS</text>
<text x="32.8" y="172.6">C275</text>
<text x="32.9" y="168.4">C187</text>
<text x="8.4" y="194.7">COMPONENT</text>
<text x="42.9" y="194.7">MATERIAL</text>
<text x="73.7" y="194.7">OPERATION</text>
<text x="91.7" y="194.7">NOTES:</text>
<text x="11.4" y="202.8">CURTAIN</text>
<text x="13" y="198.8">HOOD</text>
<text x="36.9" y="198.6">24 GA. GALVANIZED STEEL</text>
<text x="38.9" y="202.9">GA. GALVANIZED STEEL</text>
<text x="91.9" y="198.6">WIND LOAD: 20 PSF</text>
<text x="210.4" y="203.6">DWG. NO.</text>
<text x="219.4" y="199.8">610 ROLLING STEEL SERVICE DOORS - FACE MOUNT</text>
<text x="231.4" y="203.4">DATE:</text>
<text x="12.2" y="207.3">GUIDES</text>
<text x="43.3" y="207.2">STEEL ANGLES</text>
<text x="74.5" y="204.5">RHX RH FOH</text>
<text x="210.3" y="209.1">SHEET</text>
<text x="231.6" y="209">BY:</text>
<text x="9.8" y="211.5">BOTTOM BAR</text>
<text x="43.1" y="211.6">STEEL ANGLES</text>
</g>
<g font-size="2.1">
<text x="17.2" y="109.1">17/32&quot;</text>
<text x="37.4" y="109.2">7/8&quot;</text>
<text x="17.8" y="117.5">1 7/8&quot;</text>
<text x="36.3" y="118.6">2 3/4&quot;</text>
</g>
<g font-size="2">
<text x="245.8" y="32">PROJECTION</text>
<text x="155.3" y="41.7">B</text>
<text x="259.6" y="42">1 1/2&quot;</text>
<text x="189.2" y="50.6">CHARGE WHEEL</text>
<text x="75.4" y="81">JAMB BEYOND</text>
<text x="260.8" y="82.7">HEIGHT</text>
<text x="261.4" y="80.3">TOTAL</text>
<text x="79.9" y="87.4">CONTROL</text>
<text x="81" y="89.7">STATION</text>
<text x="203.2" y="87.9">BOLTS SIZED</text>
<text x="204.5" y="85.5">EXPANSION</text>
<text x="20.5" y="91.6">1/4&quot; SETBACK</text>
<text x="201.4" y="92.7">ACCORDINGLY</text>
<text x="203.2" y="90.3">AND SPACED</text>
<text x="252.5" y="90.6">OPENING</text>
<text x="253.3" y="93">HEIGHT</text>
<text x="93.6" y="115.3">A</text>
<text x="191.8" y="115.3">A</text>
<text x="173.6" y="126">WEATHER STRIP</text>
<text x="239.5" y="123.7">FINISHED FLOOR</text>
<text x="155.3" y="126.8">B</text>
<text x="219.6" y="131.7">SECTION B-B</text>
<text x="139.3" y="134.3">ELEVATION</text>
<text x="220.2" y="137.3">PROJECTION</text>
<text x="217.3" y="142.5">12&quot; X 14&quot;</text>
<text x="219.4" y="140.2">MIN.</text>
<text x="227.1" y="142.5">32&quot; X 34&quot;</text>
<text x="228.8" y="140.2">MAX.</text>
<text x="109.7" y="156.1">1/4&quot;</text>
<text x="135.1" y="159.3">OPENING WIDTH</text>
<text x="173" y="156.1">1/4&quot;</text>
<text x="138.5" y="171">SECTION A-A</text>
</g>
</svg>
